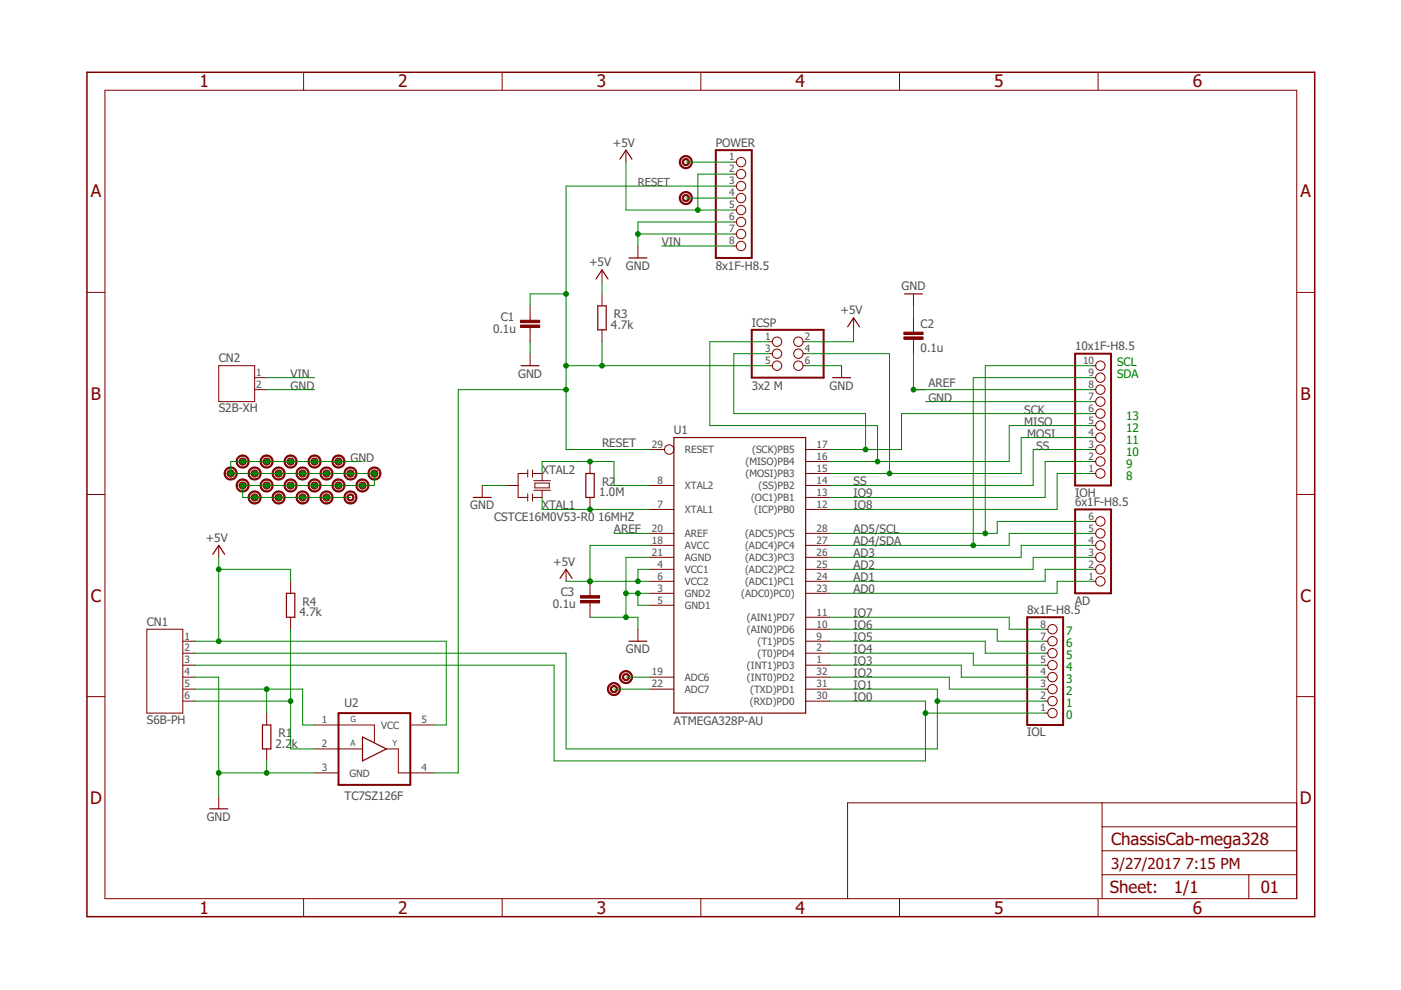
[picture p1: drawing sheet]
<svg xmlns="http://www.w3.org/2000/svg" width="297mm" height="210mm" viewBox="0 0 297 210" stroke-linecap="round" stroke-linejoin="round" font-family="sans-serif">
<path d="M151.8 31.8h7.6v22.9h-7.6zM159.4 69.9h15.2v10.2h-15.2zM227.9 75h7.7v27.9h-7.7zM227.9 108h7.7v17.8h-7.7zM217.8 130.9h7.6v22.8h-7.6zM71.8 151.2h15.2v15.2h-15.2z" fill="none" stroke="#800000" stroke-width=".42"/>
<g fill="none" stroke="#800000" stroke-width=".21">
<path d="M22.2 19.1h252.7v171.4h-252.7zM64.4 15.3v3.8M106.5 15.3v3.8M148.6 15.3v3.8M190.7 15.3v3.8M232.8 15.3v3.8M132.7 31.8v2.6M155.6 34.4h.5M155.6 36.9h.5M155.6 39.5h.5M127.6 57.2v2.6M135.3 52.2v2.5"/>
<path d="M155.6 42h.5M155.6 44.5h.5M155.6 47.1h.5M155.6 49.6h.5M155.6 52.2h.5M18.4 62h3.8M46.4 77.5h7.6v7.7h-7.6zM112.4 64.9v3M112.4 69.4v3.1M112.4 75v2.5M127.6 62.3v2.6M127.6 69.9v2.6"/>
<path d="M163.2 72.5h.5M163.2 75h.5M163.2 77.5h.5M170.2 72.5h.6M170.2 75h.6M170.2 77.5h.6M178.4 77.5v2.6M181 67.4v2.5M193.7 62.3v2.6M193.7 67.4v3M193.7 71.9v3.1M231.8 77.5h.5"/>
<path d="M274.9 62h3.8M54 82.6h2.5M54 80.1h2.5M111.9 99.6v1.6M112.9 99.6v1.6M125.1 97.9v2.5M137.8 95.3h3.1M170.8 97.9h5.1M170.8 95.3h5.1M231.8 97.9h.5M231.8 95.3h.5M231.8 92.8h.5"/>
<path d="M231.8 90.2h.5M231.8 87.7h.5M231.8 85.2h.5M231.8 82.6h.5M231.8 80.1h.5M18.4 104.8h3.8M46.4 115.6v2.6M102.2 102.9v2.6M107.3 102.9h2.6M111.9 100.4h-2v5.1h2M111.9 104.7v1.5M112.9 100.4h2v1.5"/>
<path d="M112.9 104.7v1.5M113.2 103.9h3.5M113.2 101.9h3.5M113.4 102.4h3.1v1h-3.1zM114.9 103.9v1.6h-2M125.1 105.5v2.5M137.8 118.2h5.1M137.8 115.6h5.1M137.8 113.1h5.1M137.8 102.9h5.1M137.8 108h5.1M170.8 100.4h5.1"/>
<path d="M170.8 118.2h5.1M170.8 115.6h5.1M170.8 113.1h5.1M170.8 105.5h5.1M170.8 102.9h5.1M170.8 108h5.1M231.8 100.4h.5M231.8 118.2h.5M231.8 115.6h.5M231.8 113.1h.5M231.8 110.6h.5M274.9 104.8h3.8"/>
<path d="M31.1 133.4h7.7v17.8h-7.7zM38.8 138.5h2.5M38.8 136h2.5M61.6 123.3v2.5M61.6 130.9v2.5M120 120.7v2.6M125.1 123.3v3M125.1 127.8v3.1M135.3 133.4v2.6M137.8 123.3h5.1M137.8 120.7h5.1M137.8 125.8h5.1"/>
<path d="M137.8 128.3h5.1M170.8 138.5h5.1M170.8 136h5.1M170.8 133.4h5.1M170.8 123.3h5.1M170.8 120.7h5.1M170.8 125.8h5.1M170.8 130.9h5.1M221.6 138.5h.6M221.6 136h.6M221.6 133.4h.6M231.8 123.3h.5"/>
<path d="M231.8 120.7h.5M18.4 147.7h3.8M38.8 148.7h2.5M38.8 146.1h2.5M38.8 143.6h2.5M38.8 141h2.5M56.5 151.2v2.5M56.5 158.8v2.5M66.7 158.8h10.2M66.7 153.7h12.7v3.7M81.9 158.8h2.6v5.1h7.6M87 153.7h5.1"/>
<path d="M137.8 146.1h5.1M137.8 143.6h5.1M170.8 148.7h5.1M170.8 146.1h5.1M170.8 143.6h5.1M170.8 141h5.1M221.6 151.2h.6M221.6 148.7h.6M221.6 146.1h.6M221.6 143.6h.6M221.6 141h.6M274.9 147.7h3.8"/>
<path d="M46.4 169v2.5M66.7 163.9h5.1M233.7 170.2v20.3M233.7 175.3h41.2M274.9 170.2h-95.2v20.3M64.4 190.5v3.9M106.5 190.5v3.9M148.6 190.5v3.9M190.7 190.5v3.9M232.8 190.5v3.9M233.7 185.5h41.2M233.7 180.4h41.2"/>
<path d="M264.8 185.5v5"/>
<circle cx="157.1" cy="34.4" r=".99"/>
<circle cx="157.1" cy="39.5" r=".99"/>
<circle cx="157.1" cy="36.9" r=".99"/>
<circle cx="157.1" cy="42" r=".99"/>
<circle cx="157.1" cy="44.5" r=".99"/>
<circle cx="157.1" cy="47.1" r=".99"/>
<circle cx="157.1" cy="49.6" r=".99"/>
<circle cx="157.1" cy="52.2" r=".99"/>
<circle cx="164.7" cy="77.5" r=".99"/>
<circle cx="164.7" cy="72.5" r=".99"/>
<circle cx="164.7" cy="75" r=".99"/>
<circle cx="169.3" cy="72.5" r=".99"/>
<circle cx="169.3" cy="75" r=".99"/>
<circle cx="169.3" cy="77.5" r=".99"/>
<circle cx="233.3" cy="77.5" r=".99"/>
<circle cx="141.9" cy="95.3" r=".99"/>
<circle cx="233.3" cy="97.9" r=".99"/>
<circle cx="233.3" cy="92.8" r=".99"/>
<circle cx="233.3" cy="90.2" r=".99"/>
<circle cx="233.3" cy="95.3" r=".99"/>
<circle cx="233.3" cy="87.7" r=".99"/>
<circle cx="233.3" cy="85.2" r=".99"/>
<circle cx="233.3" cy="82.6" r=".99"/>
<circle cx="233.3" cy="80.1" r=".99"/>
<circle cx="233.3" cy="115.6" r=".99"/>
<circle cx="233.3" cy="113.1" r=".99"/>
<circle cx="233.3" cy="118.2" r=".99"/>
<circle cx="233.3" cy="100.4" r=".99"/>
<circle cx="233.3" cy="110.6" r=".99"/>
<circle cx="223.1" cy="138.5" r=".99"/>
<circle cx="223.1" cy="133.4" r=".99"/>
<circle cx="223.1" cy="136" r=".99"/>
<circle cx="233.3" cy="123.3" r=".99"/>
<circle cx="233.3" cy="120.7" r=".99"/>
<circle cx="223.1" cy="151.2" r=".99"/>
<circle cx="223.1" cy="146.1" r=".99"/>
<circle cx="223.1" cy="143.6" r=".99"/>
<circle cx="223.1" cy="141" r=".99"/>
<circle cx="223.1" cy="148.7" r=".99"/>
</g>
<g fill="none" stroke="#800000" stroke-width=".25">
<path d="M131.4 33.7l1.3-1.9 1.3 1.9M126.4 59.1l1.2-1.9 1.3 1.9M133.3 54.7h3.9M110.5 77.5h3.8M126.7 64.9h1.8v5h-1.8zM179.7 69.3l1.3-1.9 1.2 1.9M191.8 62.3h3.8M142.9 92.8h27.9v58.4h-27.9zM176.5 80.1h3.8M45.1 117.5l1.3-1.9 1.2 1.9M100.3 105.5h3.8M124.2 100.4h1.8v5.1h-1.8z"/>
<path d="M60.7 125.8h1.8v5.1h-1.8zM118.7 122.6l1.3-1.9 1.3 1.9M133.3 136h3.9M55.6 153.7h1.8v5.1h-1.8zM76.9 156.3l5 2.5-5 2.5zM44.5 171.5h3.8"/>
</g>
<g fill="#800000" stroke="#800000" stroke-width=".21">
<path d="M191.6 71.4h4.1v.5h-4.1z"/>
<path d="M191.6 70.4h4.1v.5h-4.1z"/>
<path d="M123.1 126.3h4v.5h-4z"/>
<path d="M123.1 127.3h4v.5h-4z"/>
<path d="M110.4 67.9h4v.5h-4z"/>
<path d="M110.4 68.9h4v.5h-4z"/>
</g>
<path d="M18.4 15.3h260.3v179.1h-260.3z" fill="none" stroke="#800000" stroke-width=".32"/>
<g fill="#800000" stroke="#800000" stroke-width=".21">
<path d="M132.1 143.1a.77 .77 0 0 1 1.3 0 .77 .77 0 0 1-.4 1.2 .77 .77 0 0 1-1-.7h.2a.51 .51 0 0 1 .7-.5 .51 .51 0 0 1 .2 .8 .51 .51 0 0 1-.9-.2v-.1h-.2z" fill-rule="evenodd"/>
<path d="M131.7 142.6a1.4 1.4 0 0 1 2.2 .2 1.4 1.4 0 0 1-.8 2.1 1.4 1.4 0 0 1-1.8-1.3h.3a1.15 1.15 0 0 1 1.6-1.1 1.15 1.15 0 0 1 .3 1.9 1.15 1.15 0 0 1-1.9-.6v-.2h-.3z" fill-rule="evenodd"/>
<path d="M129.6 145.6a.77 .77 0 0 1 1.2 0 .77 .77 0 0 1-.4 1.2 .77 .77 0 0 1-1-.7h.3a.51 .51 0 0 1 .6-.5 .51 .51 0 0 1 .3 .8 .51 .51 0 0 1-.9-.1v-.2h-.3z" fill-rule="evenodd"/>
<path d="M129.2 145.1a1.4 1.4 0 0 1 2.2 .3 1.4 1.4 0 0 1-.8 2 1.4 1.4 0 0 1-1.8-1.3h.2a1.15 1.15 0 0 1 1.6-1.1 1.15 1.15 0 0 1 .3 1.9 1.15 1.15 0 0 1-1.8-.5l-.1-.3h-.2z" fill-rule="evenodd"/>
<path d="M50.9 97.4a.76 .76 0 0 1 1.2 0 .76 .76 0 0 1-.4 1.2 .76 .76 0 0 1-1-.7h.2a.51 .51 0 0 1 .8-.5 .51 .51 0 0 1 .1 .9 .51 .51 0 0 1-.8-.3l-.1-.1h-.2z" fill-rule="evenodd"/>
<path d="M50.4 96.9a1.39 1.39 0 0 1 2.2 .2 1.39 1.39 0 0 1-.8 2.1 1.39 1.39 0 0 1-1.7-1.3h.2a1.14 1.14 0 0 1 1.7-1 1.14 1.14 0 0 1 .1 1.9 1.14 1.14 0 0 1-1.8-.7v-.2h-.2z" fill-rule="evenodd"/>
<path d="M61 97.4a.75 .75 0 0 1 1.2 0 .75 .75 0 0 1-.4 1.2 .75 .75 0 0 1-.9-.7h.2a.51 .51 0 0 1 .7-.5 .51 .51 0 0 1 .1 .9 .51 .51 0 0 1-.8-.3v-.1h-.2z" fill-rule="evenodd"/>
<path d="M60.6 96.9a1.39 1.39 0 0 1 2.2 .2 1.39 1.39 0 0 1-.8 2.1 1.39 1.39 0 0 1-1.8-1.3h.3a1.14 1.14 0 0 1 1.7-1 1.14 1.14 0 0 1 .1 1.9 1.14 1.14 0 0 1-1.8-.7v-.2h-.3z" fill-rule="evenodd"/>
<path d="M55.9 97.4a.76 .76 0 0 1 1.3 0 .76 .76 0 0 1-.4 1.2 .76 .76 0 0 1-1-.7h.2a.51 .51 0 0 1 .8-.5 .51 .51 0 0 1 .1 .9 .51 .51 0 0 1-.9-.3v-.1h-.2z" fill-rule="evenodd"/>
<path d="M55.5 96.9a1.39 1.39 0 0 1 2.2 .2 1.39 1.39 0 0 1-.8 2.1 1.39 1.39 0 0 1-1.8-1.3h.3a1.14 1.14 0 0 1 1.7-1 1.14 1.14 0 0 1 .1 1.9 1.14 1.14 0 0 1-1.8-.7v-.2h-.3z" fill-rule="evenodd"/>
<path d="M66.1 97.4a.75 .75 0 0 1 1.2 0 .75 .75 0 0 1-.4 1.2 .75 .75 0 0 1-1-.7h.3a.51 .51 0 0 1 .7-.5 .51 .51 0 0 1 .1 .9 .51 .51 0 0 1-.8-.3v-.1h-.3z" fill-rule="evenodd"/>
<path d="M65.7 96.9a1.4 1.4 0 0 1 2.2 .2 1.4 1.4 0 0 1-.8 2.1 1.4 1.4 0 0 1-1.8-1.3h.3a1.14 1.14 0 0 1 1.6-1 1.14 1.14 0 0 1 .2 1.9 1.14 1.14 0 0 1-1.8-.7v-.2h-.3z" fill-rule="evenodd"/>
<path d="M48.3 99.9a.76 .76 0 0 1 1.2 .1 .76 .76 0 0 1-.4 1.1 .76 .76 0 0 1-.9-.7h.2a.51 .51 0 0 1 .7-.4 .51 .51 0 0 1 .1 .8 .51 .51 0 0 1-.8-.2v-.2h-.2z" fill-rule="evenodd"/>
<path d="M47.9 99.4a1.39 1.39 0 0 1 2.2 .3 1.39 1.39 0 0 1-.8 2 1.39 1.39 0 0 1-1.8-1.3h.3a1.14 1.14 0 0 1 1.7-.9 1.14 1.14 0 0 1 .1 1.9 1.14 1.14 0 0 1-1.8-.7v-.3h-.3z" fill-rule="evenodd"/>
<path d="M53.4 99.9a.76 .76 0 0 1 1.2 .1 .76 .76 0 0 1-.4 1.1 .76 .76 0 0 1-1-.7h.3a.51 .51 0 0 1 .7-.4 .51 .51 0 0 1 .1 .8 .51 .51 0 0 1-.8-.2v-.2h-.3z" fill-rule="evenodd"/>
<path d="M53 99.4a1.39 1.39 0 0 1 2.2 .3 1.39 1.39 0 0 1-.8 2 1.39 1.39 0 0 1-1.8-1.3h.3a1.14 1.14 0 0 1 1.6-.9 1.14 1.14 0 0 1 .2 1.9 1.14 1.14 0 0 1-1.8-.7v-.3h-.3z" fill-rule="evenodd"/>
<path d="M58.5 99.9a.75 .75 0 0 1 1.2 .1 .75 .75 0 0 1-.4 1.1 .75 .75 0 0 1-1-.7h.3a.51 .51 0 0 1 .7-.4 .51 .51 0 0 1 .1 .8 .51 .51 0 0 1-.8-.2v-.2h-.3z" fill-rule="evenodd"/>
<path d="M58.1 99.4a1.39 1.39 0 0 1 2.2 .3 1.39 1.39 0 0 1-.9 2 1.39 1.39 0 0 1-1.7-1.3h.2a1.14 1.14 0 0 1 1.7-.9 1.14 1.14 0 0 1 .2 1.9 1.14 1.14 0 0 1-1.8-.7l-.1-.3h-.2z" fill-rule="evenodd"/>
<path d="M55.9 102.4a.76 .76 0 0 1 1.3 .1 .76 .76 0 0 1-.4 1.2 .76 .76 0 0 1-1-.8h.2a.51 .51 0 0 1 .8-.4 .51 .51 0 0 1 .1 .8 .51 .51 0 0 1-.9-.2v-.2h-.2z" fill-rule="evenodd"/>
<path d="M55.5 102a1.39 1.39 0 0 1 2.2 .2 1.39 1.39 0 0 1-.8 2.1 1.39 1.39 0 0 1-1.8-1.4h.3a1.14 1.14 0 0 1 1.7-.9 1.14 1.14 0 0 1 .1 1.9 1.14 1.14 0 0 1-1.8-.7v-.3h-.3z" fill-rule="evenodd"/>
<path d="M50.9 102.4a.76 .76 0 0 1 1.2 .1 .76 .76 0 0 1-.4 1.2 .76 .76 0 0 1-1-.8h.2a.51 .51 0 0 1 .8-.4 .51 .51 0 0 1 .1 .8 .51 .51 0 0 1-.8-.2l-.1-.2h-.2z" fill-rule="evenodd"/>
<path d="M50.4 102a1.39 1.39 0 0 1 2.2 .2 1.39 1.39 0 0 1-.8 2.1 1.39 1.39 0 0 1-1.7-1.4h.2a1.14 1.14 0 0 1 1.7-.9 1.14 1.14 0 0 1 .1 1.9 1.14 1.14 0 0 1-1.8-.7v-.3h-.2z" fill-rule="evenodd"/>
<path d="M61 102.4a.75 .75 0 0 1 1.2 .1 .75 .75 0 0 1-.4 1.1 .75 .75 0 0 1-.9-.7h.2a.51 .51 0 0 1 .7-.4 .51 .51 0 0 1 .1 .8 .51 .51 0 0 1-.8-.2v-.2h-.2z" fill-rule="evenodd"/>
<path d="M60.6 102a1.39 1.39 0 0 1 2.2 .2 1.39 1.39 0 0 1-.8 2.1 1.39 1.39 0 0 1-1.8-1.4h.3a1.14 1.14 0 0 1 1.7-.9 1.14 1.14 0 0 1 .1 1.9 1.14 1.14 0 0 1-1.8-.7v-.3h-.3z" fill-rule="evenodd"/>
<path d="M63.6 99.9a.75 .75 0 0 1 1.2 .1 .75 .75 0 0 1-.4 1.1 .75 .75 0 0 1-1-.7h.2a.51 .51 0 0 1 .8-.4 .51 .51 0 0 1 .1 .8 .51 .51 0 0 1-.8-.2l-.1-.2h-.2z" fill-rule="evenodd"/>
<path d="M63.1 99.4a1.39 1.39 0 0 1 2.2 .3 1.39 1.39 0 0 1-.8 2 1.39 1.39 0 0 1-1.7-1.3h.2a1.14 1.14 0 0 1 1.7-.9 1.14 1.14 0 0 1 .1 1.9 1.14 1.14 0 0 1-1.8-.7v-.3h-.2z" fill-rule="evenodd"/>
<path d="M66.1 102.4a.75 .75 0 0 1 1.2 .1 .75 .75 0 0 1-.4 1.1 .75 .75 0 0 1-1-.7h.3a.51 .51 0 0 1 .7-.4 .51 .51 0 0 1 .1 .8 .51 .51 0 0 1-.8-.2v-.2h-.3z" fill-rule="evenodd"/>
<path d="M65.7 102a1.4 1.4 0 0 1 2.2 .2 1.4 1.4 0 0 1-.8 2.1 1.4 1.4 0 0 1-1.8-1.4h.3a1.14 1.14 0 0 1 1.6-.9 1.14 1.14 0 0 1 .2 1.9 1.14 1.14 0 0 1-1.8-.7v-.3h-.3z" fill-rule="evenodd"/>
<path d="M68.6 99.9a.75 .75 0 0 1 1.3 .1 .75 .75 0 0 1-.4 1.1 .75 .75 0 0 1-1-.7h.2a.51 .51 0 0 1 .8-.4 .51 .51 0 0 1 .1 .8 .51 .51 0 0 1-.9-.2v-.2h-.2z" fill-rule="evenodd"/>
<path d="M68.2 99.4a1.4 1.4 0 0 1 2.2 .2 1.4 1.4 0 0 1-.8 2.1 1.4 1.4 0 0 1-1.8-1.3h.3a1.14 1.14 0 0 1 1.7-.9 1.14 1.14 0 0 1 .1 1.9 1.14 1.14 0 0 1-1.8-.7v-.3h-.3z" fill-rule="evenodd"/>
<path d="M71.2 102.4a.75 .75 0 0 1 1.2 .1 .75 .75 0 0 1-.4 1.1 .75 .75 0 0 1-1-.7h.3a.51 .51 0 0 1 .7-.4 .51 .51 0 0 1 .1 .8 .51 .51 0 0 1-.8-.2v-.2h-.3z" fill-rule="evenodd"/>
<path d="M70.7 102a1.4 1.4 0 0 1 2.3 .2 1.4 1.4 0 0 1-.8 2.1 1.4 1.4 0 0 1-1.8-1.4h.2a1.14 1.14 0 0 1 1.7-.9 1.14 1.14 0 0 1 .2 1.9 1.14 1.14 0 0 1-1.8-.7l-.1-.3h-.2z" fill-rule="evenodd"/>
<path d="M73.7 99.9a.75 .75 0 0 1 1.2 .1 .75 .75 0 0 1-.4 1.1 .75 .75 0 0 1-.9-.7h.2a.51 .51 0 0 1 .7-.4 .51 .51 0 0 1 .1 .8 .51 .51 0 0 1-.8-.2v-.2h-.2z" fill-rule="evenodd"/>
<path d="M73.3 99.4a1.4 1.4 0 0 1 2.2 .2 1.4 1.4 0 0 1-.8 2.1 1.4 1.4 0 0 1-1.8-1.3h.3a1.14 1.14 0 0 1 1.7-.9 1.14 1.14 0 0 1 .1 1.9 1.14 1.14 0 0 1-1.8-.7v-.3h-.3z" fill-rule="evenodd"/>
<path d="M76.3 102.4a.75 .75 0 0 1 1.2 .1 .75 .75 0 0 1-.4 1.1 .75 .75 0 0 1-1-.7h.2a.51 .51 0 0 1 .8-.4 .51 .51 0 0 1 .1 .8 .51 .51 0 0 1-.8-.2l-.1-.2h-.2z" fill-rule="evenodd"/>
<path d="M75.8 102a1.4 1.4 0 0 1 2.2 .2 1.4 1.4 0 0 1-.8 2.1 1.4 1.4 0 0 1-1.7-1.4h.2a1.14 1.14 0 0 1 1.7-.9 1.14 1.14 0 0 1 .1 1.9 1.14 1.14 0 0 1-1.8-.7v-.3h-.2z" fill-rule="evenodd"/>
<path d="M78.8 99.9a.76 .76 0 0 1 1.2 .1 .76 .76 0 0 1-.4 1.1 .76 .76 0 0 1-1-.7h.3a.51 .51 0 0 1 .6-.5 .51 .51 0 0 1 .2 .8 .51 .51 0 0 1-.8-.1v-.2h-.3z" fill-rule="evenodd"/>
<path d="M78.4 99.4a1.4 1.4 0 0 1 2.2 .2 1.4 1.4 0 0 1-.8 2.1 1.4 1.4 0 0 1-1.8-1.3h.3a1.14 1.14 0 0 1 1.6-.9 1.14 1.14 0 0 1 .2 1.9 1.14 1.14 0 0 1-1.8-.7v-.3h-.3z" fill-rule="evenodd"/>
<path d="M73.7 105a.75 .75 0 0 1 1.2 0 .75 .75 0 0 1-.4 1.2 .75 .75 0 0 1-.9-.7h.2a.51 .51 0 0 1 .7-.5 .51 .51 0 0 1 .1 .9 .51 .51 0 0 1-.8-.3v-.1h-.2z" fill-rule="evenodd"/>
<path d="M73.3 104.5a1.4 1.4 0 0 1 2.2 .2 1.4 1.4 0 0 1-.8 2.1 1.4 1.4 0 0 1-1.8-1.3h.3a1.14 1.14 0 0 1 1.6-1 1.14 1.14 0 0 1 .2 1.9 1.14 1.14 0 0 1-1.8-.7v-.2h-.3z" fill-rule="evenodd"/>
<path d="M71.2 97.4a.75 .75 0 0 1 1.2 0 .75 .75 0 0 1-.4 1.2 .75 .75 0 0 1-1-.7h.3a.51 .51 0 0 1 .7-.5 .51 .51 0 0 1 .1 .9 .51 .51 0 0 1-.8-.3v-.1h-.3z" fill-rule="evenodd"/>
<path d="M70.7 96.9a1.4 1.4 0 0 1 2.3 .2 1.4 1.4 0 0 1-.8 2.1 1.4 1.4 0 0 1-1.8-1.3h.2a1.14 1.14 0 0 1 1.7-1 1.14 1.14 0 0 1 .2 1.9 1.14 1.14 0 0 1-1.8-.7l-.1-.2h-.2z" fill-rule="evenodd"/>
<path d="M53.4 105a.76 .76 0 0 1 1.2 0 .76 .76 0 0 1-.4 1.2 .76 .76 0 0 1-1-.7h.3a.51 .51 0 0 1 .7-.5 .51 .51 0 0 1 .1 .9 .51 .51 0 0 1-.8-.3v-.1h-.3z" fill-rule="evenodd"/>
<path d="M53 104.5a1.39 1.39 0 0 1 2.2 .3 1.39 1.39 0 0 1-.8 2 1.39 1.39 0 0 1-1.8-1.3h.3a1.14 1.14 0 0 1 1.6-1 1.14 1.14 0 0 1 .2 1.9 1.14 1.14 0 0 1-1.8-.7v-.2h-.3z" fill-rule="evenodd"/>
<path d="M58.5 105a.75 .75 0 0 1 1.2 0 .75 .75 0 0 1-.4 1.2 .75 .75 0 0 1-1-.7h.3a.51 .51 0 0 1 .7-.5 .51 .51 0 0 1 .1 .9 .51 .51 0 0 1-.8-.3v-.1h-.3z" fill-rule="evenodd"/>
<path d="M58.1 104.5a1.39 1.39 0 0 1 2.2 .3 1.39 1.39 0 0 1-.9 2 1.39 1.39 0 0 1-1.7-1.3h.2a1.14 1.14 0 0 1 1.7-1 1.14 1.14 0 0 1 .2 1.9 1.14 1.14 0 0 1-1.8-.7l-.1-.2h-.2z" fill-rule="evenodd"/>
<path d="M63.6 105a.75 .75 0 0 1 1.2 0 .75 .75 0 0 1-.4 1.2 .75 .75 0 0 1-1-.7h.2a.51 .51 0 0 1 .8-.5 .51 .51 0 0 1 .1 .9 .51 .51 0 0 1-.8-.3l-.1-.1h-.2z" fill-rule="evenodd"/>
<path d="M63.1 104.5a1.39 1.39 0 0 1 2.2 .3 1.39 1.39 0 0 1-.8 2 1.39 1.39 0 0 1-1.7-1.3h.2a1.14 1.14 0 0 1 1.7-1 1.14 1.14 0 0 1 .1 1.9 1.14 1.14 0 0 1-1.8-.7v-.2h-.2z" fill-rule="evenodd"/>
<path d="M144.8 33.9a.76 .76 0 0 1 1.2 0 .76 .76 0 0 1-.4 1.2 .76 .76 0 0 1-.9-.7h.2a.51 .51 0 0 1 .7-.5 .51 .51 0 0 1 .1 .9 .51 .51 0 0 1-.8-.3v-.1h-.2z" fill-rule="evenodd"/>
<path d="M144.4 33.4a1.39 1.39 0 0 1 2.2 .3 1.39 1.39 0 0 1-.8 2 1.39 1.39 0 0 1-1.8-1.3h.3a1.15 1.15 0 0 1 1.6-1.1 1.15 1.15 0 0 1 .3 1.9 1.15 1.15 0 0 1-1.9-.6v-.2h-.3z" fill-rule="evenodd"/>
<path d="M144.8 41.5a.76 .76 0 0 1 1.2 .1 .76 .76 0 0 1-.4 1.1 .76 .76 0 0 1-.9-.7h.2a.51 .51 0 0 1 .7-.4 .51 .51 0 0 1 .1 .8 .51 .51 0 0 1-.8-.2v-.2h-.2z" fill-rule="evenodd"/>
<path d="M144.4 41a1.39 1.39 0 0 1 2.2 .3 1.39 1.39 0 0 1-.8 2 1.39 1.39 0 0 1-1.8-1.3h.3a1.15 1.15 0 0 1 1.6-1.1 1.15 1.15 0 0 1 .3 1.9 1.15 1.15 0 0 1-1.9-.5v-.3h-.3z" fill-rule="evenodd"/>
<path d="M68.6 105a.75 .75 0 0 1 1.3 0 .75 .75 0 0 1-.4 1.2 .75 .75 0 0 1-1-.7h.2a.51 .51 0 0 1 .8-.5 .51 .51 0 0 1 .1 .9 .51 .51 0 0 1-.9-.3v-.1h-.2z" fill-rule="evenodd"/>
<path d="M68.2 104.5a1.4 1.4 0 0 1 2.2 .2 1.4 1.4 0 0 1-.8 2.1 1.4 1.4 0 0 1-1.8-1.3h.3a1.14 1.14 0 0 1 1.7-1 1.14 1.14 0 0 1 .1 1.9 1.14 1.14 0 0 1-1.8-.7v-.2h-.3z" fill-rule="evenodd"/>
</g>
<g fill="none" stroke="#008000" stroke-width=".21">
<path d="M132.7 34.4v10.1h22.9M145.4 34.4h10.2M155.6 36.9h-7.6v7.6M155.6 39.5h-35.6v55.8h17.8M127.6 59.8v2.5M135.3 49.6h20.3M140.3 52.2h15.3M145.4 42h10.2M155.6 47.1h-20.3v5.1M112.4 72.5v2.5M120 77.5h43.2M120 62.3h-7.6v2.6"/>
<path d="M127.6 72.5v5M163.2 72.5h-12.7v17.7h35.6v7.7M163.2 75h-7.6v12.7h27.9v7.6M170.8 77.5h7.6M170.8 75h17.8v25.4M181 69.9v2.6h-10.2M193.7 64.9v2.5M193.7 75v7.6h38.1M231.8 77.5h-22.9v35.6M56.5 82.6h10.2M56.5 80.1h10.2M76.9 97.9h-28v2.5h30.5v2.5h-27.9v2.6h22.8"/>
<path d="M120 82.6h-22.8v81.3h-5.1M196.2 85.2h35.6M231.8 95.3h-12.7v7.6h-43.2M231.8 90.2h-17.8v7.7h-38.1M231.8 97.9h-10.2v7.6h-45.7M231.8 92.8h-15.3v7.6h-40.6M231.8 87.7h-40.7v7.6h-15.2M231.8 80.1h-25.4v35.5M46.4 118.2v17.8M102.2 102.9h5.1M114.9 100.4v-2.5h15.3v5h7.6M114.9 105.5v2.5h22.9"/>
<path d="M130.2 113.1h7.6M137.8 115.6h-12.7v7.7M137.8 118.2h-5.1v12.7M231.8 113.1h-17.8v2.5h-38.1M231.8 115.6h-15.3v2.6h-40.6M231.8 118.2h-12.7v2.5h-43.2M231.8 100.4h-7.7v7.6h-48.2M231.8 110.6h-20.4v2.5h-35.5M41.3 136h53.3v17.7h-2.5M41.3 138.5h78.7v20.3h78.7v-12.7h-22.8M46.4 120.7h15.2v2.6M61.6 133.4v25.4h5.1"/>
<path d="M120 123.3h17.8M125.1 130.9h10.2v2.5M132.7 125.8h5.1M135.3 125.8v2.5h2.5M137.8 120.7h-2.5v2.6M175.9 136h33v2.5h12.7M175.9 133.4h35.5v2.6h10.2M175.9 130.9h38.1v2.5h7.6M175.9 138.5h30.5v2.5h15.2M231.8 120.7h-10.2v2.6h-45.7M231.8 123.3h-7.7v2.5h-48.2M41.3 143.6h5.1v25.4"/>
<path d="M41.3 146.1h22.9v7.6h2.5M41.3 148.7h20.3M41.3 141h76.2v20.3h78.7v-12.6h-20.3M56.5 146.1v5.1M130.2 146.1h7.6M132.7 143.6h5.1M175.9 143.6h25.4v2.5h20.3M175.9 141h27.9v2.6h17.8M196.2 151.2h25.4M198.7 148.7h22.9M46.4 163.9h20.3M56.5 161.3v2.6"/>
</g>
<g fill="#008000" stroke="#008000" stroke-width=".21">
<circle cx="125.1" cy="123.3" r=".51"/>
<circle cx="135.3" cy="123.3" r=".51"/>
<circle cx="148" cy="44.5" r=".51"/>
<circle cx="46.4" cy="136" r=".51"/>
<circle cx="46.4" cy="120.7" r=".51"/>
<circle cx="132.7" cy="125.8" r=".51"/>
<circle cx="132.7" cy="130.9" r=".51"/>
<circle cx="135.3" cy="125.8" r=".51"/>
<circle cx="135.3" cy="49.6" r=".51"/>
<circle cx="46.4" cy="163.9" r=".51"/>
<circle cx="56.5" cy="163.9" r=".51"/>
<circle cx="51.5" cy="97.9" r=".51"/>
<circle cx="48.9" cy="100.4" r=".51"/>
<circle cx="54" cy="100.4" r=".51"/>
<circle cx="59.1" cy="100.4" r=".51"/>
<circle cx="64.2" cy="100.4" r=".51"/>
<circle cx="69.2" cy="100.4" r=".51"/>
<circle cx="74.3" cy="100.4" r=".51"/>
<circle cx="56.5" cy="97.9" r=".51"/>
<circle cx="61.6" cy="97.9" r=".51"/>
<circle cx="66.7" cy="97.9" r=".51"/>
<circle cx="71.8" cy="97.9" r=".51"/>
<circle cx="79.4" cy="100.4" r=".51"/>
<circle cx="76.9" cy="102.9" r=".51"/>
<circle cx="71.8" cy="102.9" r=".51"/>
<circle cx="66.7" cy="102.9" r=".51"/>
<circle cx="61.6" cy="102.9" r=".51"/>
<circle cx="56.5" cy="102.9" r=".51"/>
<circle cx="51.5" cy="102.9" r=".51"/>
<circle cx="64.2" cy="105.5" r=".51"/>
<circle cx="59.1" cy="105.5" r=".51"/>
<circle cx="54" cy="105.5" r=".51"/>
<circle cx="69.2" cy="105.5" r=".51"/>
<circle cx="193.7" cy="82.6" r=".51"/>
<circle cx="120" cy="77.5" r=".51"/>
<circle cx="120" cy="82.6" r=".51"/>
<circle cx="127.6" cy="77.5" r=".51"/>
<circle cx="120" cy="62.3" r=".51"/>
<circle cx="183.5" cy="95.3" r=".51"/>
<circle cx="186.1" cy="97.9" r=".51"/>
<circle cx="188.6" cy="100.4" r=".51"/>
<circle cx="125.1" cy="97.9" r=".51"/>
<circle cx="125.1" cy="108" r=".51"/>
<circle cx="206.4" cy="115.6" r=".51"/>
<circle cx="208.9" cy="113.1" r=".51"/>
<circle cx="198.7" cy="148.7" r=".51"/>
<circle cx="196.2" cy="151.2" r=".51"/>
<circle cx="56.5" cy="146.1" r=".51"/>
<circle cx="61.6" cy="148.7" r=".51"/>
</g>
<g font-size="3.7" fill="#800000">
<text x="42.3" y="18.5">1</text>
<text x="84.4" y="18.5">2</text>
<text x="126.5" y="18.5">3</text>
<text x="168.7" y="18.5">4</text>
<text x="210.8" y="18.5">5</text>
<text x="252.9" y="18.5">6</text>
<text x="19.2" y="41.9">A</text>
<text x="275.7" y="41.9">A</text>
<text x="19.3" y="84.7">B</text>
<text x="275.8" y="84.7">B</text>
<text x="19.2" y="127.6">C</text>
<text x="275.7" y="127.6">C</text>
<text x="19.1" y="170.4">D</text>
<text x="275.6" y="170.4">D</text>
<text x="42.3" y="193.7">1</text>
<text x="84.4" y="193.7">2</text>
<text x="126.5" y="193.7">3</text>
<text x="168.7" y="193.7">4</text>
<text x="210.8" y="193.7">5</text>
<text x="252.9" y="193.7">6</text>
</g>
<g font-size="3.6" fill="#800000">
<text x="235.6" y="179.1">ChassisCab-mega328</text>
<text x="235.3" y="189.4">Sheet:</text>
<text x="248.9" y="189.3">1/1</text>
<text x="267.3" y="189.3">01</text>
</g>
<g font-size="3.2" fill="#800000">
<text x="235.6" y="184.2">3/27/2017</text>
<text x="251.3" y="184.2">7:15 PM</text>
</g>
<g font-size="2.5" fill="#505050">
<text x="130" y="31.1">+5V</text>
<text x="151.8" y="31.2">POWER</text>
<text x="140.3" y="52.1">VIN</text>
<text x="124.9" y="56.5">+5V</text>
<text x="132.7" y="57.2">GND</text>
<text x="151.8" y="57.2">8x1F-H8.5</text>
<text x="191.2" y="61.5">GND</text>
<text x="104.5" y="70.6">0.1u</text>
<text x="106.2" y="68">C1</text>
<text x="129.5" y="69.7">4.7k</text>
<text x="130.2" y="67.5">R3</text>
<text x="159.4" y="69.3">ICSP</text>
<text x="178.2" y="66.6">+5V</text>
<text x="195.2" y="69.5">C2</text>
<text x="46.4" y="76.8">CN2</text>
<text x="195.2" y="74.6">0.1u</text>
<text x="227.9" y="74.2">10x1F-H8.5</text>
<text x="61.6" y="82.6">GND</text>
<text x="61.6" y="80.1">VIN</text>
<text x="109.9" y="80.1">GND</text>
<text x="159.4" y="82.6">3x2 M</text>
<text x="175.9" y="82.6">GND</text>
<text x="196.8" y="82">AREF</text>
<text x="46.4" y="87.4">S2B-XH</text>
<text x="196.8" y="85.2">GND</text>
<text x="217.2" y="87.7">SCK</text>
<text x="127.6" y="94.7">RESET</text>
<text x="142.9" y="92">U1</text>
<text x="217.2" y="90.2">MISO</text>
<text x="217.8" y="92.8">MOSI</text>
<text x="219.7" y="95.3">SS</text>
<text x="74.3" y="97.9">GND</text>
<text x="114.9" y="100.4">XTAL2</text>
<text x="127" y="105.2">1.0M</text>
<text x="127.6" y="103">R2</text>
<text x="181" y="102.9">SS</text>
<text x="181" y="105.5">IO9</text>
<text x="227.9" y="107.3">6x1F-H8.5</text>
<text x="227.9" y="105.3">IOH</text>
<text x="99.7" y="108">GND</text>
<text x="104.8" y="110.6">CSTCE16M0V53-R0</text>
<text x="114.9" y="108">XTAL1</text>
<text x="126.8" y="110.6">16MHZ</text>
<text x="130.2" y="113.1">AREF</text>
<text x="181" y="113.1">AD5/SCL</text>
<text x="181" y="108">IO8</text>
<text x="43.6" y="114.9">+5V</text>
<text x="117.3" y="119.9">+5V</text>
<text x="181" y="118.2">AD3</text>
<text x="181" y="115.6">AD4/SDA</text>
<text x="181" y="125.8">AD0</text>
<text x="181" y="123.3">AD1</text>
<text x="181" y="120.7">AD2</text>
<text x="63.5" y="130.6">4.7k</text>
<text x="64.1" y="128.4">R4</text>
<text x="117.2" y="129">0.1u</text>
<text x="118.9" y="126.4">C3</text>
<text x="181" y="130.9">IO7</text>
<text x="217.8" y="130.1">8x1F-H8.5</text>
<text x="227.9" y="128.2">AD</text>
<text x="31.1" y="132.6">CN1</text>
<text x="181" y="135.9">IO5</text>
<text x="181" y="133.4">IO6</text>
<text x="132.7" y="138.5">GND</text>
<text x="181" y="143.6">IO2</text>
<text x="181" y="141">IO3</text>
<text x="181" y="138.5">IO4</text>
<text x="73" y="149.9">U2</text>
<text x="181" y="146.1">IO1</text>
<text x="181" y="148.6">IO0</text>
<text x="31.1" y="153.5">S6B-PH</text>
<text x="142.9" y="153.7">ATMEGA328P-AU</text>
<text x="58.4" y="158.5">2.2</text>
<text x="59.1" y="156.4">R1</text>
<text x="61.9" y="158.5">k</text>
<text x="217.8" y="156.1">IOL</text>
<text x="73" y="169.6">TC7SZ126F</text>
<text x="43.8" y="174">GND</text>
</g>
<g font-size="2.5" fill="#008000">
<text x="236.8" y="77.5">SCL</text>
<text x="236.8" y="80.1">SDA</text>
<text x="238.7" y="89">13</text>
<text x="238.7" y="94">11</text>
<text x="238.7" y="91.5">12</text>
<text x="238.7" y="101.7">8</text>
<text x="238.7" y="99.1">9</text>
<text x="238.7" y="96.6">10</text>
<text x="226" y="137.2">6</text>
<text x="226" y="134.7">7</text>
<text x="226" y="142.3">4</text>
<text x="226" y="139.8">5</text>
<text x="226" y="149.9">1</text>
<text x="226" y="147.4">2</text>
<text x="226" y="144.8">3</text>
<text x="226" y="152.5">0</text>
</g>
<text font-size="2.3" fill="#505050" x="135.3" y="39.5">RESET</text>
<g font-size="2.1" fill="#505050">
<text x="154.6" y="34">1</text>
<text x="154.6" y="36.6">2</text>
<text x="154.6" y="39.1">3</text>
<text x="154.6" y="41.6">4</text>
<text x="154.6" y="44.2">5</text>
<text x="154.6" y="46.7">6</text>
<text x="154.6" y="49.3">7</text>
<text x="154.6" y="51.8">8</text>
<text x="162.2" y="72.1">1</text>
<text x="162.2" y="74.6">3</text>
<text x="162.2" y="77.2">5</text>
<text x="170.6" y="72.1">2</text>
<text x="170.6" y="74.6">4</text>
<text x="170.6" y="77.2">6</text>
<text x="229.6" y="77.2">10</text>
<text x="54.3" y="82.3">2</text>
<text x="54.3" y="79.7">1</text>
<text x="230.8" y="82.3">8</text>
<text x="230.8" y="79.7">9</text>
<text x="230.8" y="89.9">5</text>
<text x="230.8" y="87.3">6</text>
<text x="230.8" y="84.8">7</text>
<text x="138.2" y="95">29</text>
<text x="173.1" y="95">17</text>
<text x="230.8" y="95">3</text>
<text x="230.8" y="92.4">4</text>
<text x="145.2" y="96.1">RESET</text>
<text x="158.1" y="98.6">(MISO)PB4</text>
<text x="158.1" y="101.2">(MOSI)PB3</text>
<text x="159.5" y="96.1">(SCK)PB5</text>
<text x="173.1" y="97.5">16</text>
<text x="173.1" y="100">15</text>
<text x="230.8" y="100">1</text>
<text x="230.8" y="97.5">2</text>
<text x="139.4" y="107.7">7</text>
<text x="139.4" y="102.6">8</text>
<text x="145.2" y="103.7">XTAL2</text>
<text x="159.2" y="106.2">(OC1)PB1</text>
<text x="160.8" y="103.7">(SS)PB2</text>
<text x="173.1" y="107.7">12</text>
<text x="173.1" y="105.1">13</text>
<text x="173.1" y="102.6">14</text>
<text x="138.2" y="112.7">20</text>
<text x="145.2" y="113.9">AREF</text>
<text x="145.2" y="108.8">XTAL1</text>
<text x="158" y="113.9">(ADC5)PC5</text>
<text x="159.9" y="108.8">(ICP)PB0</text>
<text x="173.1" y="112.7">28</text>
<text x="230.8" y="112.7">5</text>
<text x="230.8" y="110.2">6</text>
<text x="138.2" y="117.8">21</text>
<text x="138.2" y="115.3">18</text>
<text x="145.2" y="118.9">AGND</text>
<text x="145.2" y="116.4">AVCC</text>
<text x="158" y="118.9">(ADC3)PC3</text>
<text x="158" y="116.4">(ADC4)PC4</text>
<text x="173.1" y="117.8">26</text>
<text x="173.1" y="115.3">27</text>
<text x="230.8" y="117.8">3</text>
<text x="230.8" y="115.3">4</text>
<text x="139.4" y="125.4">3</text>
<text x="139.4" y="122.9">6</text>
<text x="139.4" y="120.4">4</text>
<text x="145.2" y="124">VCC2</text>
<text x="145.2" y="121.5">VCC1</text>
<text x="158" y="124">(ADC1)PC1</text>
<text x="158" y="121.5">(ADC2)PC2</text>
<text x="173.1" y="125.4">23</text>
<text x="173.1" y="122.9">24</text>
<text x="173.1" y="120.4">25</text>
<text x="230.8" y="122.9">1</text>
<text x="230.8" y="120.4">2</text>
<text x="139.4" y="128">5</text>
<text x="145.2" y="126.6">GND2</text>
<text x="145.2" y="129.1">GND1</text>
<text x="157.1" y="126.6">(ADC0)PC0)</text>
<text x="158.3" y="131.6">(AIN1)PD7</text>
<text x="173.1" y="130.5">11</text>
<text x="39.1" y="135.6">1</text>
<text x="158.3" y="134.2">(AIN0)PD6</text>
<text x="160.6" y="136.7">(T1)PD5</text>
<text x="173.1" y="133.1">10</text>
<text x="173.1" y="135.6">9</text>
<text x="220.6" y="135.6">7</text>
<text x="220.6" y="133.1">8</text>
<text x="39.1" y="140.7">3</text>
<text x="39.1" y="138.1">2</text>
<text x="39.1" y="143.2">4</text>
<text x="138.2" y="143.2">19</text>
<text x="158.4" y="141.8">(INT1)PD3</text>
<text x="160.6" y="139.2">(T0)PD4</text>
<text x="173.1" y="143.2">32</text>
<text x="173.1" y="140.7">1</text>
<text x="173.1" y="138.1">2</text>
<text x="220.6" y="143.2">4</text>
<text x="220.6" y="140.7">5</text>
<text x="220.6" y="138.1">6</text>
<text x="39.1" y="145.7">5</text>
<text x="39.1" y="148.3">6</text>
<text x="138.2" y="145.7">22</text>
<text x="145.2" y="144.3">ADC6</text>
<text x="145.2" y="146.9">ADC7</text>
<text x="158.4" y="144.3">(INT0)PD2</text>
<text x="159" y="149.4">(RXD)PD0</text>
<text x="159.1" y="146.9">(TXD)PD1</text>
<text x="173.1" y="148.3">30</text>
<text x="173.1" y="145.7">31</text>
<text x="220.6" y="148.3">2</text>
<text x="220.6" y="145.7">3</text>
<text x="68.3" y="153.4">1</text>
<text x="80.8" y="154.5">VCC</text>
<text x="89.3" y="153.4">5</text>
<text x="220.6" y="150.8">1</text>
<text x="68.3" y="158.4">2</text>
<text x="68.3" y="163.5">3</text>
<text x="74.1" y="164.6">GND</text>
<text x="89.3" y="163.5">4</text>
</g>
<g font-size="1.8" fill="#505050">
<text x="74.3" y="153.1">G</text>
<text x="74.3" y="158.2">A</text>
<text x="83.2" y="158.2">Y</text>
</g>
</svg>
